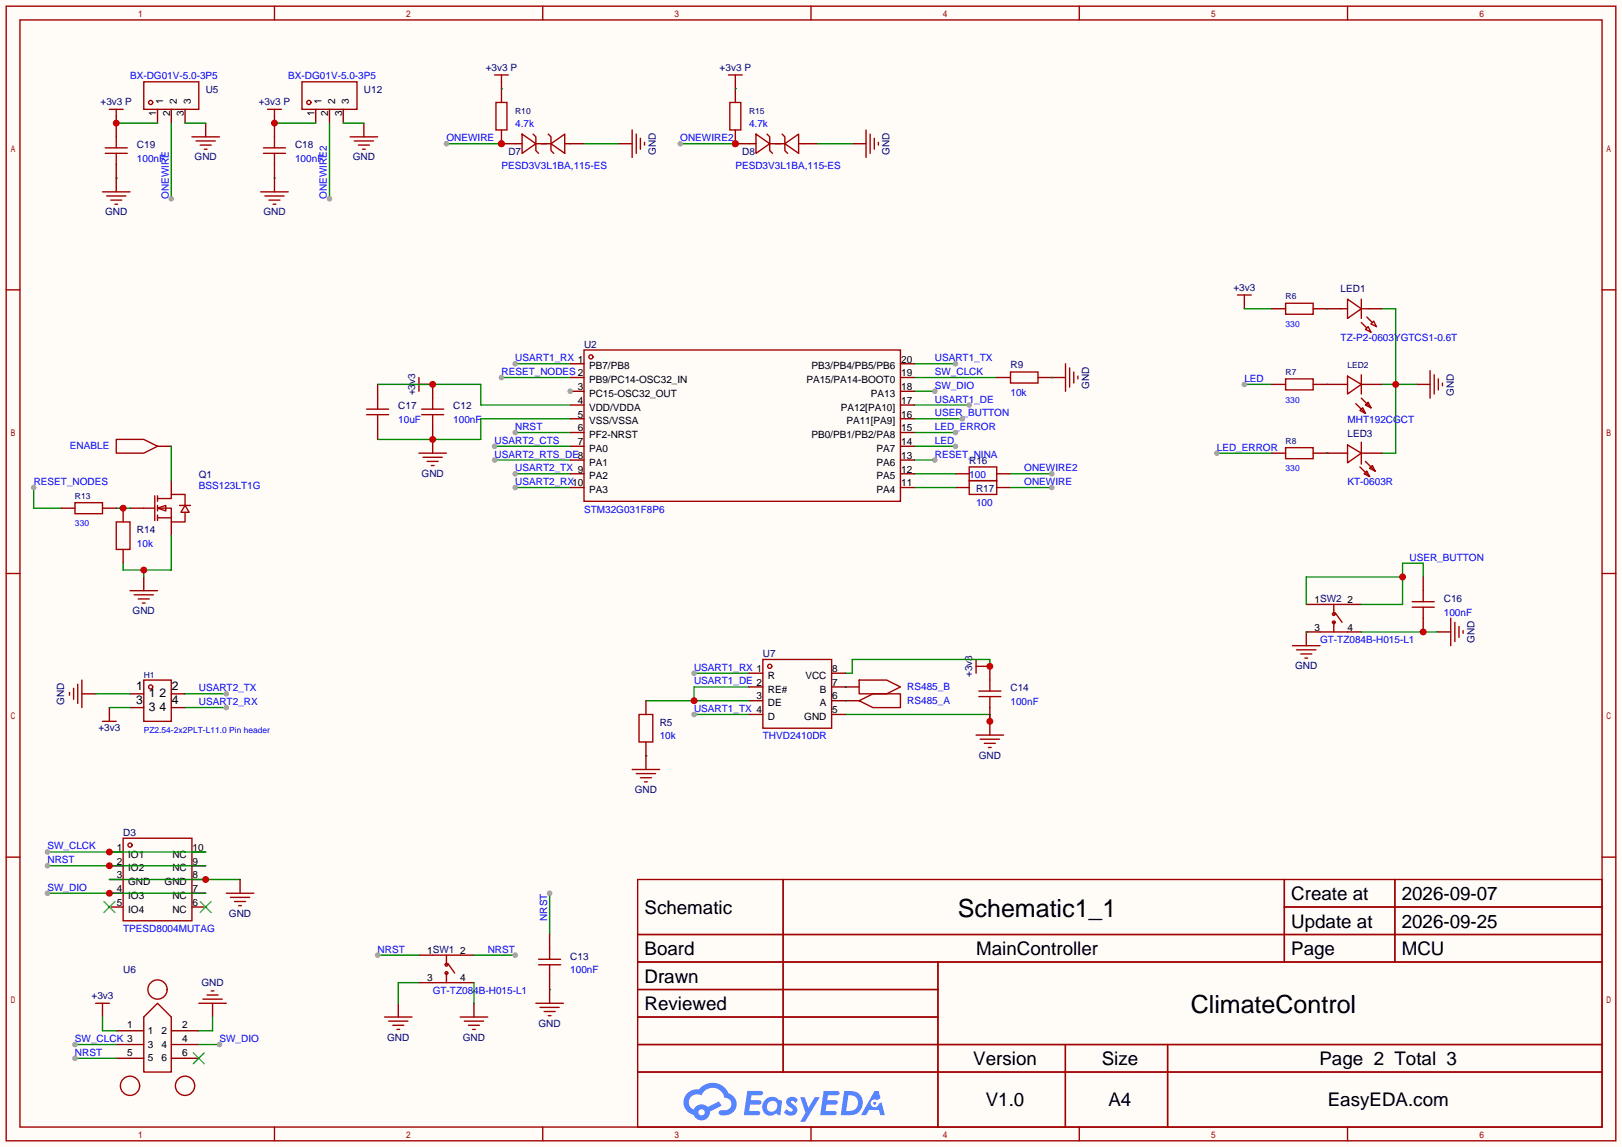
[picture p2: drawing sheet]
<svg xmlns="http://www.w3.org/2000/svg" width="299mm" height="212mm" viewBox="0 0 299 212" stroke-linecap="round" stroke-linejoin="round" font-family="sans-serif">
<path d="M0 0h299.5v211.8h-299.5z" fill="#fffcf7"/>
<g fill="none" stroke="#a10000" stroke-width=".25">
<path d="M1.1 1.1h297.2v209.6h-297.2zM3.7 3.7h292.1v204.5h-292.1zM50.7 1.1v2.6M100.2 1.1v2.6M149.7 1.1v2.6M199.3 1.1v2.6M248.8 1.1v2.6M1.1 53.5h2.6M295.8 53.5h2.5M1.1 105.9h2.6M295.8 105.9h2.5M1.1 158.3h2.6"/>
<path d="M295.8 158.3h2.5M117.7 162.4h178.1v45.8h-178.1zM117.7 172.6h178.1M117.7 177.7h178.1M144.6 162.4v35.6M173.2 177.7v30.5M237.1 162.4v15.3M237.1 167.5h58.7M257.5 162.4v15.3M117.7 182.8h55.5M117.7 192.9h178.1M117.7 187.8h55.5"/>
<path d="M117.7 198h178.1M196.7 192.9v15.3M215.6 192.9v15.3M50.7 208.2v2.5M100.2 208.2v2.5M149.7 208.2v2.5M199.3 208.2v2.5M248.8 208.2v2.5"/>
</g>
<g fill="#5487ff">
<path d="M145.5 202.8a1.3 1.3 0 0 1 1.8 .3l-.4 .6a.54 .54 0 0 0-.9-.2l.1 .2a1.58 1.58 0 0 1 1.1 1.6 1.43 1.43 0 0 1-2.5 .1l.5-.6a.64 .64 0 0 0 .5 .5 .64 .64 0 0 0 .7-.3l-.2-.2a1.6 1.6 0 0 1-1-1.6z"/>
<path d="M147.7 202.7h.9l.7 1.9 1.1-1.9h.9l-2.7 4.5h-.9l1-1.7z"/>
<path d="M138 201.5h1.6a1.31 1.31 0 0 1 1.2 .2 .4 .4 0 0 1-.3 .6h-1.8l-.1 .9h1.6a.4 .4 0 0 1 .4 .4 .4 .4 0 0 1-.4 .4h-1.7l-.2 1.2h.8a1.23 1.23 0 0 1 1.2 .2 .39 .39 0 0 1-.3 .6h-2.7z"/>
<path d="M152.1 201.5h1.6a1.32 1.32 0 0 1 1.3 .2 .39 .39 0 0 1-.4 .6h-1.7l-.2 .9h1.7a.4 .4 0 0 1 .3 .4 .4 .4 0 0 1-.4 .4h-1.7l-.2 1.2h.8a1.23 1.23 0 0 1 1.2 .2 .39 .39 0 0 1-.3 .6h-2.7z"/>
<path d="M161.5 201.5h.7l.4 1.3-.7 .4a.75 .75 0 0 0-1.1 .3 .75 .75 0 0 0 .5 1 .75 .75 0 0 0 .9-.6l.6-.3 .6 2.4h-.9l-.2-1h-1.9l-.5 1h-.9z"/>
<path d="M155.9 201.5l-.7 4.5h1.5a2.27 2.27 0 0 0 2.6-2.3 2.27 2.27 0 0 0-2.7-2.2zM156.6 202.3a1.5 1.5 0 0 1 1.8 1.5 1.5 1.5 0 0 1-1.9 1.4h-.3z"/>
<path d="M141.3 203.1a1.62 1.62 0 0 0-.4 2.1 1.62 1.62 0 0 0 2 .7l.4-.3 .3 .3 .5 .1 .3-2.5-.2-.3h-.4a1.58 1.58 0 0 0-2.5-.1zM141.9 203.6a.99 .99 0 0 1 1.6 .3 .99 .99 0 0 1-.9 1.4 .94 .94 0 0 1-1-.5 .94 .94 0 0 1 .3-1.2z"/>
<path d="M126.9 201.9a2.37 2.37 0 0 0 1.2 4 1.54 1.54 0 0 0 1.7 1 1.54 1.54 0 0 0 1.3-1.6l2.1-1.1-.5-.8-2 1.1a1.57 1.57 0 0 0-2.6 .4 1.5 1.5 0 0 1-.8-2.1 1.5 1.5 0 0 1 2.2-.5 2.23 2.23 0 0 1 2.3-1.4 2.23 2.23 0 0 1 2 1.8 1.16 1.16 0 0 1 1.2 1.1 1.16 1.16 0 0 1-1 1.3h-.7a.47 .47 0 0 0-.6 .3 .47 .47 0 0 0 .4 .6 2.23 2.23 0 0 0 2.3-.7 2.23 2.23 0 0 0 .4-2.3 2.16 2.16 0 0 0-1.3-1.1 3.2 3.2 0 0 0-5.4-.7l-1.2 .1zM129 205.4a.58 .58 0 0 1 1.1 0 .58 .58 0 0 1-1.1 0z"/>
<circle cx="161.5" cy="203.8" r=".28"/>
</g>
<g fill="none" stroke="#870000" stroke-width=".25">
<path d="M92.6 15.1v1.3M135.8 15.1v1.3M21.5 21.5v1.2M50.7 21.5v1.2M229.7 55.8v1.2M78.6 71h1.3M29.1 82.4h2.5M20.2 130.7v1.3M181.5 123.1h1.3M18.9 186.6v1.2M21.5 190.4h5M21.5 192.9h5"/>
<path d="M21.5 195.5h5M31.6 190.4h5.1M31.6 192.9h5.1M31.6 195.5h5.1M39.2 185.3v2.5"/>
</g>
<g fill="none" stroke="#a10000" stroke-width=".25">
<path d="M91.3 13.8h2.6M92.6 13.8v1.3M134.5 13.8h2.5M135.8 13.8v1.3M20.2 20.2h2.5M21.5 20.2v1.3M49.4 20.2h2.5M50.7 20.2v1.3M228.5 54.5h2.5M229.7 54.5v1.3M77.3 69.7v2.6M77.3 71h1.3"/>
<path d="M21.5 81.2h5l2.6 1.2-2.6 1.3h-5zM18.9 133.2h2.6M20.2 132v1.2M180.2 121.8v2.5M180.2 123.1h1.3M17.7 185.3h2.5M18.9 185.3v1.3M26.5 187.8l2.6-2.5 2.5 2.5v10.2h-5.1zM36.7 185.3h5.1M37.5 184.5h3.5M38.2 183.8h2.1M39 183h.5"/>
<circle cx="29.1" cy="182.8" r="1.78"/>
<circle cx="24" cy="200.5" r="1.78"/>
<circle cx="34.2" cy="200.5" r="1.78"/>
</g>
<path d="M35.7 194.4l2 2.1M37.7 194.4l-2 2.1" fill="none" stroke="#3c3" stroke-width=".25"/>
<path d="M13.8 192.9h7.7M18.9 187.8v2.6h2.6M39.2 187.8v2.6h-2.5" fill="none" stroke="#008700" stroke-width=".25"/>
<circle cx="13.8" cy="192.9" r=".51" fill="#999"/>
<path d="M36.7 192.9h3.8" fill="none" stroke="#008700" stroke-width=".25"/>
<circle cx="40.5" cy="192.9" r=".51" fill="#999"/>
<path d="M13.8 195.5h7.7" fill="none" stroke="#008700" stroke-width=".25"/>
<circle cx="13.8" cy="195.5" r=".51" fill="#999"/>
<g fill="none" stroke="#a10000" stroke-width=".25">
<path d="M22.7 154.8h12.7v15.3h-12.7z"/>
<circle cx="24" cy="156.1" r=".38"/>
</g>
<path d="M20.2 157.4h2.5M20.2 159.9h2.5M35.4 157.4h2.6M35.4 159.9h2.6M20.2 162.4h2.5M20.2 165h2.5M20.2 167.5h2.5M35.4 162.4h2.6M35.4 165h2.6M35.4 167.5h2.6" fill="none" stroke="#870000" stroke-width=".25"/>
<path d="M19.2 166.5l2 2M21.2 166.5l-2 2M37 166.5l2 2M39 166.5l-2 2" fill="none" stroke="#3c3" stroke-width=".25"/>
<path d="M8.8 157.4h29.2" fill="none" stroke="#008700" stroke-width=".25"/>
<circle cx="20.2" cy="157.4" r=".63" fill="#c00"/>
<circle cx="8.8" cy="157.4" r=".51" fill="#999"/>
<path d="M8.8 159.9h29.2" fill="none" stroke="#008700" stroke-width=".25"/>
<circle cx="20.2" cy="159.9" r=".63" fill="#c00"/>
<circle cx="8.8" cy="159.9" r=".51" fill="#999"/>
<path d="M8.8 165h29.2" fill="none" stroke="#008700" stroke-width=".25"/>
<circle cx="20.2" cy="165" r=".63" fill="#c00"/>
<circle cx="8.8" cy="165" r=".51" fill="#999"/>
<path d="M20.2 162.4h24.1" fill="none" stroke="#008700" stroke-width=".25"/>
<circle cx="38" cy="162.4" r=".63" fill="#c00"/>
<path d="M241.2 116.7v2.6M44.3 162.4v2.6M73.5 185.3v2.5M87.5 185.3v2.5M101.5 182.8v2.5" fill="none" stroke="#870000" stroke-width=".25"/>
<g fill="none" stroke="#a10000" stroke-width=".25">
<path d="M238.6 119.3h5.1M239.4 120h3.6M240.2 120.8h2M240.9 121.5h.5M41.8 165h5.1M42.5 165.7h3.6M43.3 166.5h2M44.1 167.3h.5M71 187.8h5.1M71.8 188.6h3.5M72.5 189.4h2M73.3 190.1h.5"/>
<path d="M85 187.8h5M85.7 188.6h3.6M86.5 189.4h2M87.2 190.1h.6M98.9 185.3h5.1M99.7 186.1h3.6M100.5 186.8h2M101.2 187.6h.5"/>
</g>
<path d="M95.1 79.9h10.2" fill="none" stroke="#008700" stroke-width=".25"/>
<circle cx="95.1" cy="79.9" r=".51" fill="#999"/>
<g fill="none" stroke="#870000" stroke-width=".25">
<path d="M21.5 32.9v2.5M38 22.7v2.6M50.7 32.9v2.5M67.2 22.7v2.6M114.2 26.5h2.5M157.4 26.5h2.5M194.2 69.7h2.5M261.5 71h2.5M79.9 81.2v2.5M26.5 106.6v2.5M265.3 116.7h2.5M15.1 128.1h2.6"/>
<path d="M119.3 139.6v2.5M182.8 133.2v2.6"/>
</g>
<g fill="none" stroke="#a10000" stroke-width=".25">
<path d="M18.9 35.4h5.1M19.7 36.2h3.5M20.4 37h2.1M21.2 37.7h.5M35.4 25.3h5.1M36.2 26h3.6M37 26.8h2M37.7 27.6h.5M48.1 35.4h5.1M48.9 36.2h3.6M49.7 37h2M50.4 37.7h.5"/>
<path d="M64.6 25.3h5.1M65.4 26h3.6M66.2 26.8h2M66.9 27.6h.5M116.7 24v5.1M117.5 24.8v3.5M118.2 25.5v2.1M119 26.3v.5M159.9 24v5.1M160.7 24.8v3.5M161.4 25.5v2.1M162.2 26.3v.5"/>
<path d="M196.7 67.2v5.1M197.5 67.9v3.6M198.2 68.7v2M199 69.5v.5M264 68.5v5M264.8 69.2v3.6M265.6 70v2M266.3 70.7v.5M77.3 83.7h5.1M78.1 84.5h3.6M78.9 85.2h2M79.6 86h.5"/>
<path d="M24 109.1h5.1M24.8 109.9h3.5M25.5 110.6h2.1M26.3 111.4h.5M267.8 114.2v5.1M268.6 114.9v3.6M269.4 115.7v2M270.1 116.5v.5M12.8 127.9v.5M13.6 127.1v2.1M14.4 126.4v3.5M15.1 125.6v5.1"/>
<path d="M180.2 135.8h5.1M181 136.5h3.5M181.7 137.3h2.1M182.5 138h.5M116.7 142.1h5.1M117.5 142.9h3.5M118.2 143.6h2.1M119 144.4h.5"/>
</g>
<path d="M69.7 71h19.1v3.8h16.5M105.3 77.3h-16.5v3.9h-19.1M168.8 69.7h15.2M168.8 72.3h3.8" fill="none" stroke="#008700" stroke-width=".25"/>
<circle cx="172.6" cy="72.3" r=".51" fill="#999"/>
<g fill="none" stroke="#a10000" stroke-width=".25">
<path d="M243.7 116.7h5.1M243.7 111.6h5.1M246.3 111.6v1.8M246.3 114.9v1.8M246.5 113.2l1.3 1.7M79.9 176.4h5.1M82.4 176.4v1.8M82.4 179.7v1.8M82.7 177.9l1.2 1.8M79.9 181.5h5.1"/>
<circle cx="246.3" cy="113.4" r=".25"/>
<circle cx="246.3" cy="114.9" r=".25"/>
<circle cx="82.4" cy="179.7" r=".25"/>
<circle cx="82.4" cy="178.2" r=".25"/>
</g>
<path d="M241.2 116.7h2.5M241.2 111.6h2.5M248.8 116.7h2.5M248.8 111.6h2.5M77.3 176.4h2.6M85 176.4h2.5M77.3 181.5h2.6M85 181.5h2.5" fill="none" stroke="#870000" stroke-width=".25"/>
<path d="M101.5 165v7.6" fill="none" stroke="#008700" stroke-width=".25"/>
<circle cx="101.5" cy="165" r=".51" fill="#999"/>
<path d="M95.1 67.2h10.2M101.5 182.8h.1" fill="none" stroke="#008700" stroke-width=".25"/>
<circle cx="95.1" cy="67.2" r=".51" fill="#999"/>
<path d="M168.8 74.8h10.1" fill="none" stroke="#008700" stroke-width=".25"/>
<circle cx="178.9" cy="74.8" r=".51" fill="#999"/>
<path d="M168.8 67.2h7.6" fill="none" stroke="#008700" stroke-width=".25"/>
<circle cx="176.4" cy="67.2" r=".51" fill="#999"/>
<path d="M168.8 79.9h7.6" fill="none" stroke="#008700" stroke-width=".25"/>
<circle cx="176.4" cy="79.9" r=".51" fill="#999"/>
<path d="M168.8 82.4h7.6" fill="none" stroke="#008700" stroke-width=".25"/>
<circle cx="176.4" cy="82.4" r=".51" fill="#999"/>
<path d="M168.8 85h3.8" fill="none" stroke="#008700" stroke-width=".25"/>
<circle cx="172.6" cy="85" r=".51" fill="#999"/>
<path d="M95.1 87.5h10.2" fill="none" stroke="#008700" stroke-width=".25"/>
<circle cx="95.1" cy="87.5" r=".51" fill="#999"/>
<path d="M95.1 90h10.2" fill="none" stroke="#008700" stroke-width=".25"/>
<circle cx="95.1" cy="90" r=".51" fill="#999"/>
<path d="M128.1 124.3h10.2" fill="none" stroke="#008700" stroke-width=".25"/>
<circle cx="128.1" cy="124.3" r=".51" fill="#999"/>
<path d="M119.3 129.4h19M138.3 126.9h-10.2v2.5" fill="none" stroke="#008700" stroke-width=".25"/>
<circle cx="128.1" cy="129.4" r=".63" fill="#c00"/>
<path d="M128.1 132h10.2" fill="none" stroke="#008700" stroke-width=".25"/>
<circle cx="128.1" cy="132" r=".51" fill="#999"/>
<path d="M255.1 57h2.6v26.7h-2.6M255.1 71h6.4M119.3 139.6h.1M156.1 129.4h.1M156.1 126.9h.1M156.1 132h26.7v1.2M182.8 123.1v-1.3h-25.4v2.5h-1.3" fill="none" stroke="#008700" stroke-width=".25"/>
<path d="M156.1 129.4h2.5M156.1 126.9h2.5" fill="none" stroke="#870000" stroke-width=".25"/>
<path d="M158.6 129.4l2.6-1.3h5v2.6h-5zM158.6 125.6h5.1l2.5 1.3-2.5 1.2h-5.1z" fill="none" stroke="#a10000" stroke-width=".25"/>
<circle cx="257.7" cy="71" r=".63" fill="#c00"/>
<path d="M69.7 176.4h7.6" fill="none" stroke="#008700" stroke-width=".25"/>
<circle cx="69.7" cy="176.4" r=".51" fill="#999"/>
<path d="M245 57h.1M245 71h.1M224.7 83.7h10.1M245 83.7h.1M77.3 181.5h-3.8v3.8" fill="none" stroke="#008700" stroke-width=".25"/>
<g fill="none" stroke="#a10000" stroke-width=".25">
<path d="M247.5 57h1.3M248.8 55.2l2.5 1.8-2.5 1.8zM251.3 55.2v3.6M251.3 59.6l1 1M251.3 57h1.3M252.3 58.5l1.1 1.1M253.1 59.8l.5-.5 .5 1zM252.1 60.8l.5-.5 .5 1zM248.8 82.2l2.5 1.5-2.5 1.8zM251.1 86.2l1.8 1.8M251.3 81.7v4M251.8 87.5l.5-.5 .6 1z"/>
<path d="M252.1 85.2l1.8 1.8M252.9 86.5l.5-.5 .5 1z"/>
</g>
<path d="M245 57h2.5M252.6 57h2.5M245 83.7h3.8M251.3 83.7h3.8" fill="none" stroke="#870000" stroke-width=".25"/>
<circle cx="224.7" cy="83.7" r=".51" fill="#999"/>
<path d="M229.7 71h5.1" fill="none" stroke="#008700" stroke-width=".25"/>
<circle cx="229.7" cy="71" r=".51" fill="#999"/>
<path d="M229.7 57h5.1M251.3 116.7h14M259 106.6h-17.8v5M262.8 106.6v-2.6h-3.8v7.6h-7.7" fill="none" stroke="#008700" stroke-width=".25"/>
<circle cx="259" cy="106.6" r=".63" fill="#c00"/>
<path d="M168.8 77.3h8.9" fill="none" stroke="#008700" stroke-width=".25"/>
<circle cx="177.7" cy="77.3" r=".51" fill="#999"/>
<path d="M91.3 85h14" fill="none" stroke="#008700" stroke-width=".25"/>
<circle cx="91.3" cy="85" r=".51" fill="#999"/>
<g fill="none" stroke="#a10000" stroke-width=".25">
<path d="M26.5 125.6h5.1v7.6h-5.1z"/>
<circle cx="27.8" cy="126.9" r=".38"/>
</g>
<path d="M24 128.1h2.5M24 130.7h2.5M31.6 128.1h2.6M31.6 130.7h2.6" fill="none" stroke="#870000" stroke-width=".25"/>
<path d="M34.2 130.7h7.6" fill="none" stroke="#008700" stroke-width=".25"/>
<circle cx="41.8" cy="130.7" r=".51" fill="#999"/>
<path d="M34.2 128.1h7.6" fill="none" stroke="#008700" stroke-width=".25"/>
<circle cx="41.8" cy="128.1" r=".51" fill="#999"/>
<path d="M17.7 128.1h6.3M20.2 130.7h3.8M87.5 176.4h7.6" fill="none" stroke="#008700" stroke-width=".25"/>
<path d="M248.8 69.5l2.5 1.5-2.5 1.8zM250.3 74.5l1.8 1.8M251.1 75.8l.5-.5 .5 1zM251.3 73.5l1.8 1.8M251.3 69.2v3.6M252.1 74.8l.5-.5 .5 1z" fill="none" stroke="#a10000" stroke-width=".25"/>
<path d="M245 71h3.8M251.3 71h3.8" fill="none" stroke="#870000" stroke-width=".25"/>
<circle cx="95.1" cy="176.4" r=".51" fill="#999"/>
<path d="M31.6 22.7v14M34.2 22.7h3.8M63.4 22.7h3.8M241.2 116.7h.1M87.5 181.5v3.8" fill="none" stroke="#008700" stroke-width=".25"/>
<g fill="none" stroke="#a10000" stroke-width=".25">
<path d="M26.5 15.1h10.2v5.1h-10.2zM55.8 15.1h10.1v5.1h-10.1zM67.7 76.6h4.1M67.7 75.6h4.1M69.7 73.5v2.1M69.7 76.6v2M21.5 96.4h2.5v5.1h-2.5zM118 132h2.5v5h-2.5z"/>
<circle cx="27.8" cy="18.9" r=".38"/>
<circle cx="57" cy="18.9" r=".38"/>
</g>
<path d="M29.1 20.2v2.5M31.6 20.2v2.5M34.2 20.2v2.5M58.3 20.2v2.5M60.8 20.2v2.5M63.4 20.2v2.5M69.7 71v2.5M69.7 78.6v2.6M22.7 93.9v2.5M22.7 101.5v2.5M119.3 129.4v2.6M119.3 137v2.6" fill="none" stroke="#870000" stroke-width=".25"/>
<circle cx="31.6" cy="36.7" r=".51" fill="#999"/>
<path d="M60.8 22.7v14" fill="none" stroke="#008700" stroke-width=".25"/>
<circle cx="60.8" cy="36.7" r=".51" fill="#999"/>
<g fill="none" stroke="#a10000" stroke-width=".25">
<path d="M95.1 26.5h1.3M96.4 24.8l2.5 1.7-2.5 1.8zM98.4 24.8l.5 .5v2.5l.5 .5M98.9 26.5h2.8M101.2 24.8l.5 .5v2.5l.5 .5M101.7 26.5l2.6-1.7v3.5zM104.3 26.5h1M138.3 26.5h1.3M139.6 24.8l2.5 1.7-2.5 1.8zM141.6 24.8l.5 .5v2.5l.5 .5M142.1 26.5h2.8M144.4 24.8l.5 .5v2.5l.5 .5"/>
<path d="M144.9 26.5l2.5-1.7v3.5zM147.4 26.5h1.1M178.9 88.8h5.1v2.5h-5.1zM178.9 86.2h5.1v2.6h-5.1z"/>
</g>
<path d="M92.6 26.5h2.5M105.3 26.5h2.5M135.8 26.5h2.5M148.5 26.5h2.5M176.4 90h2.5M176.4 87.5h2.5M184 90h2.6M184 87.5h2.6" fill="none" stroke="#870000" stroke-width=".25"/>
<path d="M82.4 26.5h10.2" fill="none" stroke="#008700" stroke-width=".25"/>
<circle cx="92.6" cy="26.5" r=".63" fill="#c00"/>
<circle cx="82.4" cy="26.5" r=".51" fill="#999"/>
<path d="M125.6 26.5h10.2" fill="none" stroke="#008700" stroke-width=".25"/>
<circle cx="135.8" cy="26.5" r=".63" fill="#c00"/>
<circle cx="125.6" cy="26.5" r=".51" fill="#999"/>
<path d="M21.5 32.9h.1M21.5 22.7h7.6M50.7 32.9h.1M50.7 22.7h7.6M107.8 26.5h6.4M151 26.5h6.4" fill="none" stroke="#008700" stroke-width=".25"/>
<path d="M135.8 16.4v2.5M135.8 24v2.5" fill="none" stroke="#870000" stroke-width=".25"/>
<circle cx="135.8" cy="26.5" r=".63" fill="#c00"/>
<path d="M134.7 18.9h2.1v5.1h-2.1z" fill="none" stroke="#a10000" stroke-width=".25"/>
<path d="M92.6 16.4v2.5M92.6 24v2.5" fill="none" stroke="#870000" stroke-width=".25"/>
<circle cx="92.6" cy="26.5" r=".63" fill="#c00"/>
<path d="M91.6 18.9h2v5.1h-2zM26.5 93.9h2.1M28.6 91.6v4.5M29.1 93.9l1.5-.6v1.1zM29.1 92.1h2.5v-.8h2.6v2M29.1 93.9h2.5v2.5h2.6v-1.8M29.1 95.6h2.5M29.1 91.6v1M29.1 93.3v1.1M29.1 95.1v1M33.1 93.3h2.1M34.2 93.3l.7 1.3h-1.5z" fill="none" stroke="#a10000" stroke-width=".25"/>
<path d="M92.6 16.4h.1M135.8 16.4h.1M21.5 93.9h2.5" fill="none" stroke="#008700" stroke-width=".25"/>
<path d="M24 93.9h2.5M31.6 88.8v2.5M31.6 96.4v2.5" fill="none" stroke="#870000" stroke-width=".25"/>
<circle cx="22.7" cy="93.9" r=".63" fill="#c00"/>
<path d="M6.2 90v3.9h5.1" fill="none" stroke="#008700" stroke-width=".25"/>
<circle cx="6.2" cy="90" r=".51" fill="#999"/>
<path d="M31.6 98.9v6.4h-8.9v-1.3M168.8 90h7.6M26.5 105.3v1.3" fill="none" stroke="#008700" stroke-width=".25"/>
<circle cx="26.5" cy="105.3" r=".63" fill="#c00"/>
<path d="M31.6 82.4v6.4M168.8 87.5h7.6M186.6 87.5h7.6" fill="none" stroke="#008700" stroke-width=".25"/>
<circle cx="194.2" cy="87.5" r=".51" fill="#999"/>
<path d="M186.6 90h7.6" fill="none" stroke="#008700" stroke-width=".25"/>
<circle cx="194.2" cy="90" r=".51" fill="#999"/>
<path d="M91.3 82.4h14" fill="none" stroke="#008700" stroke-width=".25"/>
<circle cx="91.3" cy="82.4" r=".51" fill="#999"/>
<path d="M92.6 69.7h12.7" fill="none" stroke="#008700" stroke-width=".25"/>
<circle cx="92.6" cy="69.7" r=".51" fill="#999"/>
<g fill="none" stroke="#870000" stroke-width=".25">
<path d="M105.3 72.3h2.5M105.3 74.8h2.5M105.3 77.3h2.5M105.3 79.9h2.5M166.2 67.2h2.6M166.2 69.7h2.6M166.2 72.3h2.6M166.2 74.8h2.6M166.2 77.3h2.6M166.2 79.9h2.6M105.3 82.4h2.5M105.3 85h2.5"/>
<path d="M105.3 87.5h2.5M105.3 90h2.5M166.2 82.4h2.6M166.2 85h2.6M166.2 87.5h2.6M166.2 90h2.6"/>
</g>
<circle cx="105.3" cy="72.3" r=".51" fill="#999"/>
<path d="M79.9 71v2.5M105.3 69.7h2.5M105.3 67.2h2.5" fill="none" stroke="#870000" stroke-width=".25"/>
<g fill="none" stroke="#a10000" stroke-width=".25">
<path d="M79.9 76.6v2M107.8 64.6h58.4v28h-58.4z"/>
<circle cx="109.1" cy="65.9" r=".38"/>
</g>
<circle cx="79.9" cy="71" r=".63" fill="#c00"/>
<path d="M77.9 75.6h4M79.9 73.5v2.1" fill="none" stroke="#a10000" stroke-width=".25"/>
<path d="M79.9 78.6v2.6" fill="none" stroke="#870000" stroke-width=".25"/>
<circle cx="79.9" cy="81.2" r=".63" fill="#c00"/>
<path d="M77.9 76.6h4M182.8 128.7v2M99.4 177.2h4.1M99.4 178.2h4.1M101.5 175.1v2.1M101.5 178.2v2" fill="none" stroke="#a10000" stroke-width=".25"/>
<path d="M182.8 123.1v2.5M101.5 172.6v2.5M101.5 180.2v2.6" fill="none" stroke="#870000" stroke-width=".25"/>
<circle cx="182.8" cy="123.1" r=".63" fill="#c00"/>
<path d="M180.7 127.6h4.1M182.8 125.6v2" fill="none" stroke="#a10000" stroke-width=".25"/>
<path d="M182.8 130.7v2.5" fill="none" stroke="#870000" stroke-width=".25"/>
<circle cx="182.8" cy="133.2" r=".63" fill="#c00"/>
<path d="M260.7 111.1h4.1M262.8 109.1v2M262.8 112.1v2.1M180.7 128.7h4.1" fill="none" stroke="#a10000" stroke-width=".25"/>
<path d="M262.8 106.6v2.5M262.8 114.2v2.5" fill="none" stroke="#870000" stroke-width=".25"/>
<circle cx="262.8" cy="116.7" r=".63" fill="#c00"/>
<path d="M50.7 28.3v2.1M260.7 112.1h4.1" fill="none" stroke="#a10000" stroke-width=".25"/>
<path d="M50.7 22.7v2.6" fill="none" stroke="#870000" stroke-width=".25"/>
<circle cx="50.7" cy="22.7" r=".63" fill="#c00"/>
<path d="M21.5 28.3v2.1M48.6 27.3h4.1M48.6 28.3h4.1M50.7 25.3v2" fill="none" stroke="#a10000" stroke-width=".25"/>
<path d="M21.5 22.7v2.6M50.7 30.4v2.5" fill="none" stroke="#870000" stroke-width=".25"/>
<circle cx="21.5" cy="22.7" r=".63" fill="#c00"/>
<g fill="none" stroke="#a10000" stroke-width=".25">
<path d="M19.4 27.3h4.1M19.4 28.3h4.1M21.5 25.3v2M237.4 56h5v2h-5zM186.6 68.7h5v2h-5zM237.4 70h5v2h-5zM13.8 92.8h5.1v2.1h-5.1zM237.4 82.7h5v2h-5zM140.8 121.8h12.7v12.7h-12.7z"/>
<circle cx="142.1" cy="123.1" r=".38"/>
</g>
<g fill="none" stroke="#870000" stroke-width=".25">
<path d="M21.5 30.4v2.5M234.8 57h2.6M242.4 57h2.6M184 69.7h2.6M191.6 69.7h2.6M234.8 71h2.6M242.4 71h2.6M11.3 93.9h2.5M18.9 93.9h2.6M234.8 83.7h2.6M242.4 83.7h2.6M138.3 124.3h2.5"/>
<path d="M138.3 126.9h2.5M138.3 129.4h2.5M138.3 132h2.5M153.5 124.3h2.6M153.5 126.9h2.6M153.5 129.4h2.6M153.5 132h2.6"/>
</g>
<path d="M194.2 69.7h.1" fill="none" stroke="#008700" stroke-width=".25"/>
<g font-size="4.6">
<text x="176.9" y="169.4">Schematic1_1</text>
<text x="219.8" y="187.1">ClimateControl</text>
</g>
<g font-size="3.5">
<text x="238.4" y="166.2">Create at</text>
<text x="258.8" y="166.2">2026-09-07</text>
<text x="119" y="168.8">Schematic</text>
<text x="238.4" y="171.3">Update at</text>
<text x="258.8" y="171.3">2026-09-25</text>
<text x="119" y="176.4">Board</text>
<text x="180.2" y="176.4">MainController</text>
<text x="238.4" y="176.4">Page</text>
<text x="258.8" y="176.4">MCU</text>
<text x="119" y="181.5">Drawn</text>
<text x="119" y="186.6">Reviewed</text>
<text x="179.7" y="196.7">Version</text>
<text x="203.4" y="196.7">Size</text>
<text x="243.6" y="196.7">Page 2 Total 3</text>
<text x="182" y="204.3">V1.0</text>
<text x="204.7" y="204.3">A4</text>
<text x="245.1" y="204.3">EasyEDA.com</text>
</g>
<g font-size="2.2">
<text x="25.2" y="127.4">1</text>
<text x="25.2" y="130">3</text>
<text x="27.5" y="128.7">1</text>
<text x="27.5" y="131.2">3</text>
<text x="29.4" y="131.2">4</text>
<text x="29.4" y="128.7">2</text>
<text x="31.7" y="130">4</text>
<text x="31.7" y="127.4">2</text>
</g>
<g font-size="1.8" fill="#00f">
<text x="24" y="14.7">BX-DG01V-5.0-3P5</text>
<text x="53.2" y="14.7">BX-DG01V-5.0-3P5</text>
<text x="95.1" y="23.5">4.7k</text>
<text x="138.3" y="23.5">4.7k</text>
<text x="25.3" y="29.9">100nF</text>
<text x="54.5" y="29.9">100nF</text>
<text x="82.4" y="26.1">ONEWIRE</text>
<text x="125.6" y="26.1">ONEWIRE2</text>
<text x="92.6" y="31.2">PESD3V3L1BA,115-ES</text>
<text x="135.8" y="31.2">PESD3V3L1BA,115-ES</text>
<text x="31.2" y="36.7" transform="rotate(-90 31.2 36.7)">ONEWIRE</text>
<text x="60.4" y="36.7" transform="rotate(-90 60.4 36.7)">ONEWIRE2</text>
<text x="247.5" y="62.9">TZ-P2-0603YGTCS1-0.6T</text>
<text x="92.6" y="69.3">RESET_NODES 2</text>
<text x="95.1" y="66.7">USART1_RX 1</text>
<text x="172.6" y="69.3">SW_CLCK</text>
<text x="172.6" y="71.8">SW_DIO</text>
<text x="172.6" y="66.7">USART1_TX</text>
<text x="229.7" y="70.5">LED</text>
<text x="172.6" y="74.3">USART1_DE</text>
<text x="172.6" y="76.9">USER_BUTTON</text>
<text x="186.6" y="73.1">10k</text>
<text x="12.9" y="83">ENABLE</text>
<text x="73.5" y="78.2">10uF</text>
<text x="83.7" y="78.2">100nF</text>
<text x="91.3" y="82">USART2_CTS</text>
<text x="95.1" y="79.4">NRST</text>
<text x="172.6" y="79.4">LED_ERROR</text>
<text x="172.6" y="82">LED</text>
<text x="224.7" y="83.2">LED_ERROR</text>
<text x="248.8" y="78.2">MHT192CGCT</text>
<text x="6.2" y="89.6">RESET_NODES</text>
<text x="91.3" y="84.5">USART2_RTS_DE8</text>
<text x="95.1" y="87">USART2_TX 9</text>
<text x="95.1" y="89.6">USART2_RX10</text>
<text x="172.6" y="84.5">RESET_NINA</text>
<text x="178.9" y="88.3">100</text>
<text x="189.1" y="87">ONEWIRE2</text>
<text x="189.1" y="89.6">ONEWIRE</text>
<text x="248.8" y="89.6">KT-0603R</text>
<text x="36.7" y="90.3">BSS123LT1G</text>
<text x="107.8" y="94.7">STM32G031F8P6</text>
<text x="180.2" y="93.4">100</text>
<text x="25.3" y="101">10k</text>
<text x="260.2" y="103.6">USER_BUTTON</text>
<text x="266.6" y="113.7">100nF</text>
<text x="243.7" y="118.8">GT-TZ084B-H015-L1</text>
<text x="128.1" y="123.9">USART1_RX 1</text>
<text x="36.7" y="130.2">USART2_RX</text>
<text x="36.7" y="127.7">USART2_TX</text>
<text x="128.1" y="126.4">USART1_DE 2</text>
<text x="128.1" y="131.5">USART1_TX 4</text>
<text x="167.5" y="130">RS485_A</text>
<text x="167.5" y="127.4">RS485_B</text>
<text x="186.6" y="130.2">100nF</text>
<text x="121.8" y="136.6">10k</text>
<text x="140.8" y="136.6">THVD2410DR</text>
<text x="8.8" y="156.9">SW_CLCK</text>
<text x="8.8" y="159.4">NRST</text>
<text x="8.8" y="164.5">SW_DIO</text>
<text x="22.7" y="172.1">TPESD8004MUTAG</text>
<text x="101" y="170.1" transform="rotate(-90 101 170.1)">NRST</text>
<text x="69.7" y="175.9">NRST</text>
<text x="90" y="175.9">NRST</text>
<text x="105.3" y="179.8">100nF</text>
<text x="79.9" y="183.6">GT-TZ084B-H015-L1</text>
<text x="13.8" y="192.5">SW_CLCK 3</text>
<text x="13.8" y="195">NRST</text>
<text x="40.5" y="192.5">SW_DIO</text>
</g>
<g font-size="1.8" fill="#000080">
<text x="38" y="17.2">U5</text>
<text x="67.2" y="17.2">U12</text>
<text x="89.7" y="13.1">+3v3 P</text>
<text x="132.9" y="13.1">+3v3 P</text>
<text x="18.6" y="19.5">+3v3 P</text>
<text x="47.8" y="19.5">+3v3 P</text>
<text x="25.3" y="27.4">C19</text>
<text x="35.9" y="29.6">GND</text>
<text x="54.5" y="27.4">C18</text>
<text x="65.1" y="29.6">GND</text>
<text x="93.9" y="28.6">D7</text>
<text x="121.1" y="28.6" transform="rotate(-90 121.1 28.6)">GND</text>
<text x="137" y="28.6">D8</text>
<text x="164.3" y="28.6" transform="rotate(-90 164.3 28.6)">GND</text>
<text x="19.4" y="39.8">GND</text>
<text x="48.6" y="39.8">GND</text>
<text x="227.7" y="53.8">+3v3</text>
<text x="247.5" y="54">LED1</text>
<text x="107.8" y="64.2">U2</text>
<text x="186.6" y="68">R9</text>
<text x="201.1" y="71.8" transform="rotate(-90 201.1 71.8)">GND</text>
<text x="73.5" y="75.6">C17</text>
<text x="76.6" y="73" transform="rotate(-90 76.6 73)">+3v3</text>
<text x="83.7" y="75.6">C12</text>
<text x="268.4" y="73" transform="rotate(-90 268.4 73)">GND</text>
<text x="248.8" y="80.7">LED3</text>
<text x="36.7" y="88.3">Q1</text>
<text x="77.8" y="88.1">GND</text>
<text x="178.9" y="85.8">R16</text>
<text x="180.2" y="90.9">R17</text>
<text x="25.3" y="98.5">R14</text>
<text x="24.5" y="113.5">GND</text>
<text x="266.6" y="111.2">C16</text>
<text x="272.2" y="118.8" transform="rotate(-90 272.2 118.8)">GND</text>
<text x="140.8" y="121.3">U7</text>
<text x="179.5" y="125.1" transform="rotate(-90 179.5 125.1)">+3v3</text>
<text x="239.1" y="123.6">GND</text>
<text x="11.9" y="130.2" transform="rotate(-90 11.9 130.2)">GND</text>
<text x="186.6" y="127.7">C14</text>
<text x="18.2" y="135">+3v3</text>
<text x="121.8" y="134">R5</text>
<text x="180.7" y="140.1">GND</text>
<text x="117.2" y="146.5">GND</text>
<text x="22.7" y="154.4">D3</text>
<text x="42.3" y="169.3">GND</text>
<text x="22.7" y="179.8">U6</text>
<text x="105.3" y="177.2">C13</text>
<text x="16.9" y="184.6">+3v3</text>
<text x="37.2" y="182">GND</text>
<text x="99.4" y="189.7">GND</text>
<text x="71.5" y="192.2">GND</text>
<text x="85.4" y="192.2">GND</text>
</g>
<g font-size="1.8">
<text x="28.9" y="21.3" transform="rotate(-90 28.9 21.3)">1</text>
<text x="30.1" y="19.3" transform="rotate(-90 30.1 19.3)">1</text>
<text x="31.4" y="21.3" transform="rotate(-90 31.4 21.3)">2</text>
<text x="32.7" y="19.3" transform="rotate(-90 32.7 19.3)">2</text>
<text x="33.9" y="21.3" transform="rotate(-90 33.9 21.3)">3</text>
<text x="35.2" y="19.3" transform="rotate(-90 35.2 19.3)">3</text>
<text x="58.1" y="21.3" transform="rotate(-90 58.1 21.3)">1</text>
<text x="59.3" y="19.3" transform="rotate(-90 59.3 19.3)">1</text>
<text x="60.6" y="21.3" transform="rotate(-90 60.6 21.3)">2</text>
<text x="61.9" y="19.3" transform="rotate(-90 61.9 19.3)">2</text>
<text x="63.1" y="21.3" transform="rotate(-90 63.1 21.3)">3</text>
<text x="64.4" y="19.3" transform="rotate(-90 64.4 19.3)">3</text>
<text x="108.8" y="70.8">PB9/PC14-OSC32_IN</text>
<text x="108.8" y="68.2">PB7/PB8</text>
<text x="148.9" y="70.8">PA15/PA14-BOOT0</text>
<text x="149.8" y="68.2">PB3/PB4/PB5/PB6</text>
<text x="166.4" y="67">20</text>
<text x="166.4" y="69.5">19</text>
<text x="106.7" y="77.1">5</text>
<text x="106.7" y="74.6">4</text>
<text x="106.7" y="72">3</text>
<text x="108.8" y="75.8">VDD/VDDA</text>
<text x="108.8" y="73.3">PC15-OSC32_OUT</text>
<text x="155.2" y="75.8">PA12[PA10]</text>
<text x="160.8" y="73.3">PA13</text>
<text x="166.4" y="72">18</text>
<text x="166.4" y="74.6">17</text>
<text x="166.4" y="77.1">16</text>
<text x="106.7" y="82.2">7</text>
<text x="106.7" y="79.7">6</text>
<text x="108.8" y="83.5">PA0</text>
<text x="108.8" y="80.9">PF2-NRST</text>
<text x="108.8" y="78.4">VSS/VSSA</text>
<text x="149.8" y="80.9">PB0/PB1/PB2/PA8</text>
<text x="156.3" y="78.4">PA11[PA9]</text>
<text x="161.8" y="83.5">PA7</text>
<text x="166.4" y="79.7">15</text>
<text x="166.4" y="82.2">14</text>
<text x="108.8" y="88.5">PA2</text>
<text x="108.8" y="86">PA1</text>
<text x="161.8" y="86">PA6</text>
<text x="161.8" y="88.5">PA5</text>
<text x="166.4" y="84.7">13</text>
<text x="166.4" y="87.3">12</text>
<text x="166.4" y="89.8">11</text>
<text x="108.8" y="91.1">PA3</text>
<text x="161.8" y="91.1">PA4</text>
<text x="242.7" y="111.4">1SW2</text>
<text x="248.8" y="111.4">2</text>
<text x="242.7" y="116.5">3</text>
<text x="248.8" y="116.5">4</text>
<text x="141.8" y="125.4">R</text>
<text x="148.7" y="125.4">VCC</text>
<text x="153.7" y="124.1">8</text>
<text x="139.7" y="129.2">3</text>
<text x="141.8" y="127.9">RE#</text>
<text x="141.8" y="130.5">DE</text>
<text x="151.4" y="130.5">A</text>
<text x="151.4" y="127.9">B</text>
<text x="153.7" y="131.7">5</text>
<text x="153.7" y="129.2">6</text>
<text x="153.7" y="126.6">7</text>
<text x="141.8" y="133">D</text>
<text x="148.5" y="133">GND</text>
<text x="21.6" y="157.1">1</text>
<text x="21.6" y="159.7">2</text>
<text x="23.7" y="158.4">IO1</text>
<text x="23.7" y="160.9">IO2</text>
<text x="31.8" y="160.9">NC</text>
<text x="31.8" y="158.4">NC</text>
<text x="35.6" y="159.7">9</text>
<text x="35.6" y="157.1">10</text>
<text x="21.6" y="162.2">3</text>
<text x="21.6" y="164.7">4</text>
<text x="21.6" y="167.3">5</text>
<text x="23.7" y="163.5">GND</text>
<text x="23.7" y="166">IO3</text>
<text x="30.4" y="163.5">GND</text>
<text x="31.8" y="166">NC</text>
<text x="35.6" y="167.3">6</text>
<text x="35.6" y="164.7">7</text>
<text x="35.6" y="162.2">8</text>
<text x="23.7" y="168.6">IO4</text>
<text x="31.8" y="168.6">NC</text>
<text x="78.9" y="176.2">1SW1</text>
<text x="85" y="176.2">2</text>
<text x="78.9" y="181.3">3</text>
<text x="85" y="181.3">4</text>
<text x="23.5" y="189.9">1</text>
<text x="27.3" y="190.9">1</text>
<text x="29.8" y="190.9">2</text>
<text x="33.7" y="189.9">2</text>
<text x="23.5" y="195">5</text>
<text x="27.3" y="193.5">3</text>
<text x="27.3" y="196">5</text>
<text x="29.8" y="193.5">4</text>
<text x="29.8" y="196">6</text>
<text x="33.7" y="192.5">4</text>
<text x="33.7" y="195">6</text>
</g>
<g font-size="1.6" fill="#000080">
<text x="95.1" y="21">R10</text>
<text x="138.3" y="21">R15</text>
<text x="237.4" y="55.3">R6</text>
<text x="237.4" y="69.3">R7</text>
<text x="248.8" y="68">LED2</text>
<text x="237.4" y="82">R8</text>
<text x="13.8" y="92.1">R13</text>
<text x="26.5" y="125.1">H1</text>
</g>
<g font-size="1.6" fill="#00f">
<text x="237.4" y="60.4">330</text>
<text x="237.4" y="74.3">330</text>
<text x="237.4" y="87">330</text>
<text x="13.8" y="97.2">330</text>
<text x="26.5" y="135.3">PZ2.54-2x2PLT-L11.0 Pin header</text>
</g>
</svg>
